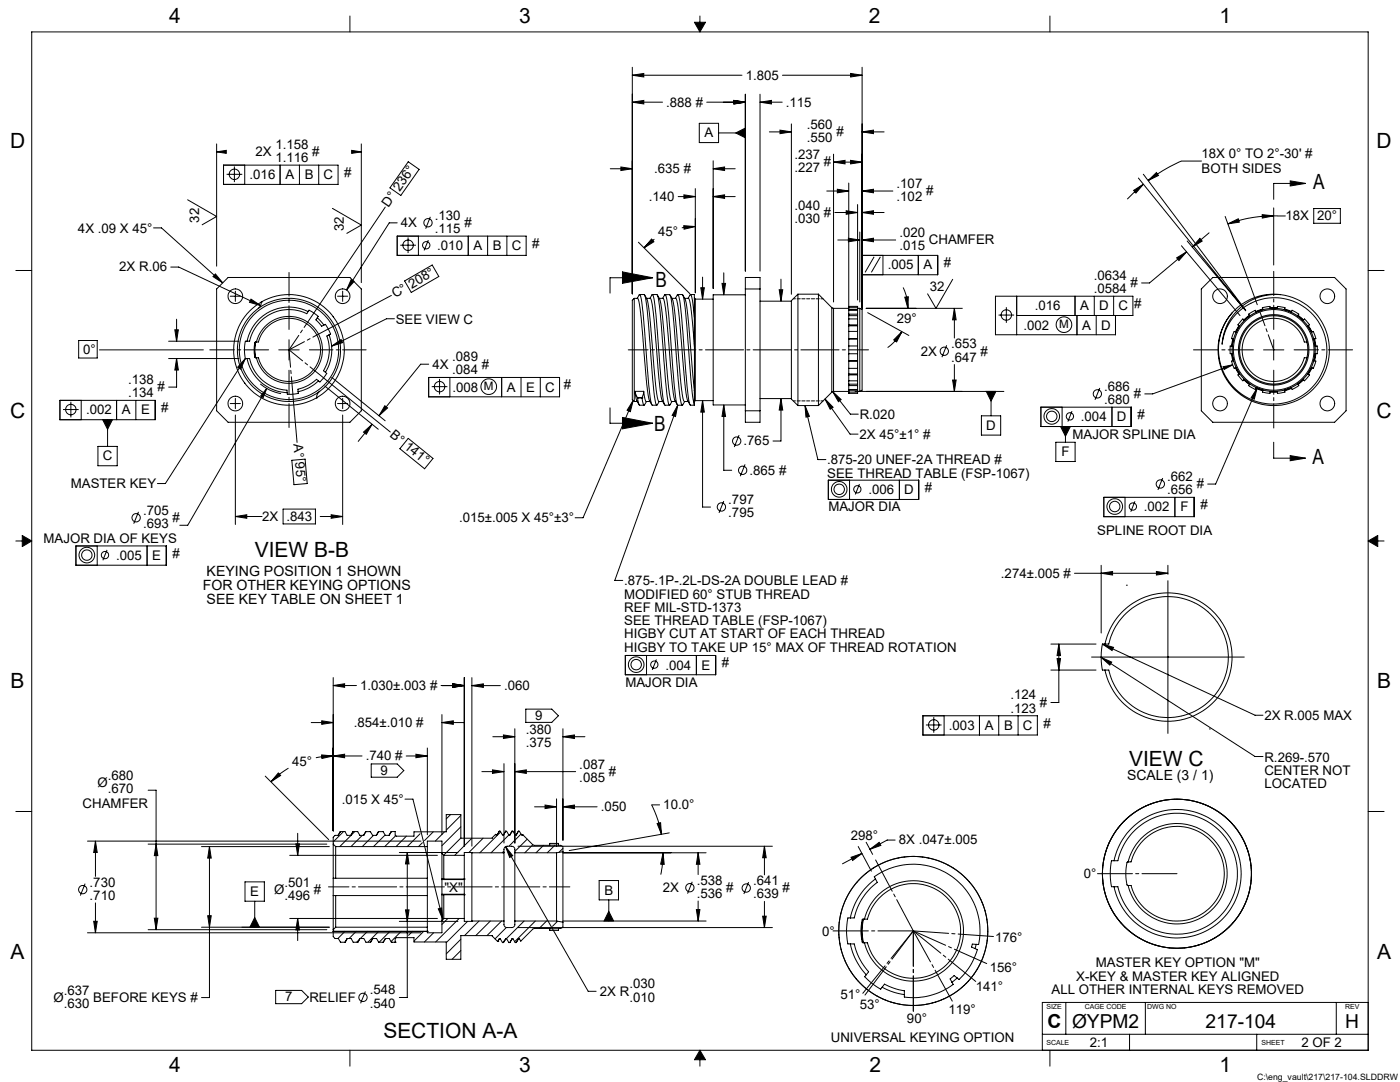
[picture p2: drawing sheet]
<svg xmlns="http://www.w3.org/2000/svg" width="559mm" height="432mm" viewBox="0 0 559 432" stroke-linecap="round" stroke-linejoin="round" font-family="sans-serif">
<g fill="none" stroke="#000" stroke-width=".4">
<path d="M12.7 12.7h533.4v406.4h-533.4zM139.7 6.4v6.3M277.2 8.9h4.4l-2.2 3.8zM279.4 6.4v2.5M419.1 6.4v6.3M252.4 30l4.6-.7v1.4zM252.4 26.8v90.5M252.4 30h43.8M297.5 37.6v70.6M303.4 37.6v70.6M312.3 30h31.8M339.5 29.3l4.6 .7-4.6 .7z"/>
<path d="M344.1 26.8v96.2M86.5 57.4v48.8M144.2 57.4v55.4M252.4 40.8l4.6-.7v1.4zM252.4 40.8h12M279.1 49.2h7.7v7.7h-7.7zM282.1 40.8h15.4M286.8 53.1h10.7M292.9 40.1l4.6 .7-4.6 .7zM293.7 53.1l3.8-2v3.9zM303.4 40.8l4.5-.7v1.4zM303.4 40.8h8.8"/>
<path d="M307.1 52.6h8.8M311.3 51.9l4.6 .7-4.6 .7zM315.9 49.5v67.9M344.1 52.6l4.6-.7v1.4zM344.1 52.6h8.8M74.9 79.7l11.6 6.7-5.8 3.3M86.5 60.6l3.8-.6v1.2zM86.5 60.6h2.7M89.2 65.9h45.7v7.7h-45.7zM90.5 69.6h6.2M93.6 66.4v6.3M97.7 65.9v7.7"/>
<path d="M111.8 65.9v7.7M119.5 65.9v7.7M127.2 65.9v7.7M140.3 60.6h3.9M140.4 60l3.8 .6-3.8 .6zM162.9 64.6l4.4 3-7.3 10.4-4.4-3zM243.6 67.3h8.8M247.8 66.6l4.6 .7-4.6 .8zM270.7 78.5h6.8M273 77.8l4.5 .7-4.5 .7zM277.5 75.3v41.5M284.7 67.3l4.5-.7v1.5z"/>
<path d="M284.7 78.5l4.5-.7v1.4zM284.7 64.2v50.9M284.7 67.3h8.7M284.7 78.5h8.7M330 76.2h8.8M332.7 64.7l4.6-.7v1.4zM332.7 64.7h.1M332.7 61.5v59M332.7 64.7h11.4M334.2 75.5l4.6 .7-4.6 .7zM338.8 73.1v50.4M339.5 64l4.6 .7-4.6 .7z"/>
<path d="M344.1 76.2l4.6-.7v1.4zM344.1 76.2h12.3M452.5 76l3.9-2.5-3 3.5zM454.4 71l42.4 52.4M456.4 69.5l40.8 54.3M456.4 73.5l-6.5 6M458.3 72.1l3.3-3.2 .8 1.1zM479.6 64.3h-8l-7.5 3.8-5.8 4M515 72.2l6.1 1-6.1 1zM521.1 73.2h-12.7v6.4M61.3 90.9h3.2l24.4 22M132.7 83.1l11.5 6.7-5.8 3.3"/>
<path d="M153.8 82.7l-28.5 42.2M158.5 88.9h-3.1l-17.1 26.8M158.5 94.2h51.5v7.7h-51.5zM159.8 97.9h6.2M162.9 94.8v6.2M167 94.2v7.7M171 95.8l-1.7 4.1M171.8 86.5l-1.9 4.8M186.9 94.2v7.7M194.6 94.2v7.7M202.3 94.2v7.7M254.8 96.7l20.5 20.5"/>
<path d="M260.1 95.4l.9 1.1-3.9 2.4zM261.2 95.5l-4.1 3.4M272.9 90.1l4.6 .3-4.5 1.1zM277.5 90.4l-5.4 .5M333.2 84.8h9.1M334.4 95.8h8.8M337.7 84.1l4.6 .7-4.6 .7zM338.6 95.1l4.6 .7-4.6 .7zM342.3 81.6v38.1M343.2 92.6v27.9M344.1 95.8l4.6-.7v1.4zM344.1 84.8l4.6-.7v1.4z"/>
<path d="M344.1 95.8h13.4M344.1 84.8h8.8M471.6 98.1l23.3 27.8M473.9 96.2l23.3 27.8M478.9 95.1l.9 1.1-3.9 2.4zM482.6 92.9l-6.7 5.7M489 86.4l12.8 35.2M490.1 89.4l4.1-2.1 .5 1.4zM503.8 85.7l4.6 .4-4.6 .9zM508.4 86.1a54.2 54.2 0 0 0-18.3 3.3M508.4 86.1l4.6 .1M508.4 83v22.8"/>
<path d="M524.4 83.2h10.6v5.9h-10.6zM6.3 107.9h6.4M68.2 106.6h3.1l32.7 15.4M86 109.3l2.9 3.6-3.9-2.5zM91.1 110.7h48.6l4.5 4.6v48.6l-4.5 4.6h-48.6l-4.6-4.6v-48.6zM91.9 118.2h4.1M93.9 116.2v4.1M100.2 119.4l3.8 2.6-4.4-1.3zM134.7 118.2h4.1M136.8 116.2v4.1M140.2 111.5l1.2 .8-3.1 3.4zM156.2 117.9l-25.2 13.4"/>
<path d="M161.5 112.1l11-6.3 2.7 4.5-11.1 6.4zM248.5 108.5l12 2.3-12 2.3zM253.2 119.1h1.2a16.7 16.7 0 0 1 1.5 7.4l2.1 24.9a24.2 24.2 0 0 0 1.8 9.4l.4 .7M253.2 119.1v41.1M253.2 119.1l-.8 .7v39.7l.8 .7M254.3 119.1l1-1.6a37 37 0 0 1 1.8 12.2l1.2 16.3a64.9 64.9 0 0 0 2 15.7h1.8M255.3 117.5l1.9 .1a94.8 94.8 0 0 1 2.2 19.3l.7 9.1a79 79 0 0 0 1.9 15.6l.4-.1 .7-1.3M257.3 117.7a18.8 18.8 0 0 1 2.1 9.4l2 23.9a28.2 28.2 0 0 0 1.6 9.2M258.1 119.1h1.5a75.3 75.3 0 0 1 2.2 17.2l1.3 15.4a22.9 22.9 0 0 0 1.7 9.1l.5 .7M259.4 119.1l.9-1.6a7.6 7.6 0 0 1 1.1 4.7l2.1 24.7a69.2 69.2 0 0 0 1.9 14.8h.1M260.4 117.5l1.8 .1a49.5 49.5 0 0 1 1.8 13l1.3 16.3a63.1 63.1 0 0 0 1.9 14.8l.2-.2M260.5 110.8h-17v6.2"/>
<path d="M262.4 117.7a19.1 19.1 0 0 1 2.1 9.6l2 23a27.2 27.2 0 0 0 1.6 9.9h1.5M263.1 119.1h1.5a29.9 29.9 0 0 1 1.7 9.9l1.7 21a42.1 42.1 0 0 0 1.5 10l.8 1.5M264.5 119.1l1-1.5a41.5 41.5 0 0 1 1.8 12.5l1.2 16.3a79.2 79.2 0 0 0 1.9 15.2l.1 .1M265.5 117.6h1.8a42.6 42.6 0 0 1 1.8 12.5l1.2 16.3a71.8 71.8 0 0 0 1.9 15.2l1.1-1.4M267.4 117.8a16.7 16.7 0 0 1 2.1 8.9l2 23.9a34.3 34.3 0 0 0 1.6 9.6h1.5M268.2 119.1h1.5a17.4 17.4 0 0 1 1.4 7.4l2.1 24.8a25.1 25.1 0 0 0 1.8 9.5l.4 .7M269.6 119.1l1.1-1.5a97.8 97.8 0 0 1 2.2 19.2l.6 9.1a66.9 66.9 0 0 0 2.1 15.8h1.5v-.3M270.5 117.5l1.9 .1a90.2 90.2 0 0 1 2.2 19.2l.7 9.1a91.3 91.3 0 0 0 1.8 15.5M272.5 117.7l.5 .8a32 32 0 0 1 1.9 11.4l2.3 26M273.3 119.1h1.4a16.7 16.7 0 0 1 1.5 7.6l1 11.6M274.6 119.1l1-1.5a12.4 12.4 0 0 1 1.3 6.6l.2 2.3M275.6 117.5h1.5v9"/>
<path d="M277.1 119l.4 .4M277.5 119.4v40.5M277.5 119.4h7.2M279.7 114.8h1.4l-.7 4.6zM280.4 110.6v8.8M288.2 113.1h1.4l-.7 4.6zM288.9 108.9v8.8M297.5 117.7h-12.8v43.9h12.8M297.5 110.7h5.9v57.8h-5.9zM297.5 115.3h5.9M311 115.6h1.4l-.7 4.6zM311.7 111.4v8.8"/>
<path d="M318.5 117.4v44.5M318.5 117.4l-2.6 2.6v39.3l2.6 2.6M318.5 117.4h8.2M326.7 117.4v44.5M326.7 117.4l5.3 5.4M344.1 101.9h30.2v7.7h-30.2M348.9 102.5l-3.6 6.2M351.4 102.5l-3.6 6.2M352.4 101.9v7.7M360.5 114.7l1.3 3.8 .6 4.5M361.1 118.6l1.4-.2-.1 4.6zM366.5 101.9v7.7"/>
<path d="M380.3 111.5l-6.7 11.5-3.4-5.7M405.8 118.2v15.4M429.1 118.2v7.7M436.8 118.2v7.7M444.5 118.2v7.7M469.7 102.9l3.9-2.4-3 3.5zM473.6 100.5l-14.8 12.4h-3.2M484.1 110.7h48.6l4.6 4.6v48.6l-4.6 4.6h-48.6l-4.6-4.6v-48.6zM511.1 117.6a22.2 22.2 0 0 1 18.4 29.1 22.2 22.2 0 0 1-32.2 12.2 22.2 22.2 0 0 1-5.6-33.9M546.1 107.9h6.3M31.4 135.9h7.4v7h-7.4zM39.7 139.6h41.5"/>
<path d="M67.3 136.2h28.1M69.8 131.6h1.4l-.7 4.6zM70.5 127.4v8.8M102 136.5l-.4 2.8 .4 3.5M102 136.5h-.1a9.5 9.5 0 0 0 .1 6.3M102 136.5h1.2a12.6 12.6 0 0 1 19.3-7.2 12.6 12.6 0 0 1 0 20.7 12.6 12.6 0 0 1-19.3-7.2h-1.2M102.1 136.5l-.4 2.5 .4 3.8M102.3 136.5a13.4 13.4 0 0 1 20.6-7.9 13.4 13.4 0 0 1 0 22 13.4 13.4 0 0 1-20.6-7.8M104.3 120.5a22.1 22.1 0 0 0-8.1 30.2 22.1 22.1 0 0 0 30.2 8.1M104.3 120.5l-.3 1.4-.9 1.2M104.3 120.5h.1M104.3 120.5a22.1 22.1 0 0 1 30.2 8.1 22.1 22.1 0 0 1-8.1 30.2"/>
<path d="M111.3 139.6h8.1M115.4 135.6v8.1M123 124.4l.4-.6 1.4 .8 2.2 1.7-.4 .5M123 124.4a17.1 17.1 0 0 0-24.4 11.8M123 124.4l-.6 .8a16.1 16.1 0 0 0-22.8 11h-1.7l-.3 3 .3 3.9M126.6 126.8l2.7 3M126.6 126.8l-.5 .8 2.3 2.6 .9-.4M129.3 129.8l.6-.4 1.1 1.9 .9 2-.6 .3M131.3 133.6a17 17 0 0 1-1.4 15M131.3 133.6l-.8 .5a16 16 0 0 1-1.4 13.9l.8 .6M132.4 138.1l3.7-2.6 .7 1.2zM133 126.3l.1 .2"/>
<path d="M157.4 127.2h-3.1l-21.9 10.9M277.1 126.5l.1 11.8M277.2 138.3v17.6M303.4 120.2h12.5M332 122.8l.7 .2M332 122.8v33.7M332.7 123v33.2M332.7 123h6.1M338.8 138.1v3.1M338.8 132.3v2.8M338.8 135.3v2.8M338.8 130v2.3"/>
<path d="M338.8 127.3v2.3M338.8 126v1.3M338.8 123.8v1.6M338.8 123.5v.3M338.8 122.3h3.5v.5h-3.5zM338.8 125.4v.6M338.8 129.6v.4M338.8 135.1v.2M338.8 126h3.5M338.8 138.1h3.5M338.8 135.1h3.5M338.8 135.3h3.5"/>
<path d="M338.8 132.3h3.5M338.8 130h3.5M338.8 129.6h3.5M338.8 127.3h3.5M338.8 125.4h3.5M338.8 123.8h3.5M338.8 123.5h3.5M342.3 138.1v3.1M342.3 132.3v2.8M342.3 135.3v2.8M342.3 130v2.3M342.3 127.3v2.3"/>
<path d="M342.3 126v1.3M342.3 123.8v1.6M342.3 123.5v.3M342.3 123h.9M342.3 122.8v.7M342.3 125.4v.6M342.3 129.6v.4M342.3 135.1v.2M343.2 123l.9 .5v32.2l-.9 .5zM345.7 123h38.4M346.3 124.8l16.5 9.1M360 132.4l-2.1 4.1-1.2-.9z"/>
<path d="M360 132.4l-2.3 3.2-3.4 3.1M377.9 137.8l-1.9 4.8M380.9 123l.7 4.6h-1.4zM380.9 123v11.9M398.6 125.7h6.2M401.7 122.6v6.2M405.8 125.9h46.4v-7.7h-54.9v15.4h47.9v-7.7M429.9 125.9v7.7M437.6 125.9v7.7M492.1 135.3l-.5 2.9M492.3 124.3a22.3 22.3 0 0 1 18.8-6.7 21.4 21.4 0 0 0-23.3 19.7 21.1 21.1 0 0 1 33.2-14.5 21.1 21.1 0 0 1-3.1 36.1 21.9 21.9 0 0 1-27.3-6.6 21.9 21.9 0 0 1 1.7-28zM494.6 129.9l-1.5 2.6"/>
<path d="M496.1 127.3l.5 .6 2.3-1.9-.5-.6 2.7-1.6 .2 .7 2.8-1-.2-.7 3-.5v.7h3v-.7l3 .5-.2 .7 2.7 1 .3-.7 2.7 1.6-.5 .6 2.3 1.9 .5-.6 2 2.3-.7 .4 1.5 2.6 .7-.3 .1 .3 .9 2.5-.7 .2 .5 2.9 .7-.1 .1 1.1-.1 2-.7-.2-.5 3 .7 .1-.9 2.5-.1 .4-.7-.4-1.5 2.6 .7 .4-2 2.4-.5-.6-2.3 1.9 .5 .6-2.7 1.5-.3-.7-2.7 1.1 .2 .7-.3 .1-2.7 .4v-.8h-3v.8l-3-.5 .2-.7-2.8-1.1-.2 .7-2.7-1.5 .5-.6-2.3-1.9-.5 .6-.3-.3-1.7-2.1 .7-.4-1.5-2.6-.7 .4-.7-1.8-.3-1.1 .7-.1-.5-3-.8 .2v-2v-1.1l.8 .1 .5-2.9-.7-.2 .8-2.5 .2-.3 .7 .3 1.5-2.6-.7-.4zM498.9 126l-.2-.2-2.3 1.9M504 123.3l-2.8 1.1M504.3 139.6h8.1M506.9 122.8h3M508.4 135.6v8.1M512.7 123.3l2.8 1.1M518.1 125.8l2.2 1.9M521.6 136.5h-1a12.6 12.6 0 0 0-19.4-7.2 12.6 12.6 0 0 0 0 20.7 12.6 12.6 0 0 0 19.4-7.2h1M522.2 129.9l1.5 2.6M524.7 135.3l.5 2.9M23.9 159.8h38v7.7h-38z"/>
<path d="M32.4 159.8v7.7M46.5 159.8v7.7M54.2 159.8v7.7M67.3 143.1h28.1M70.5 143.1l.7 4.6h-1.4zM70.5 143.1v11.4h-3.2M93.9 159v4.1M97.6 152.7l.1 .2M97.9 143.1l-1.8 4.2-1.2-.8zM97.9 143.1l-31.9 49.9h-3.2M97.9 143.1h1.7a16.1 16.1 0 0 0 14.9 12.6l.1 1M98.6 143.1a17.1 17.1 0 0 0 16 13.6"/>
<path d="M103.9 153.2l3.6 2.4 4.7 1.5M106.5 155l-1.4 3.6-1.1-.6zM106.5 155l-31.6 54.6h-3.1M116.9 157.3l1.7 19.3M119 156.3l.1 .7-2.8 .4h-1.6l-.1-.7M126.4 158.8h.1M127.1 152l-3.7 2.7-4.4 1.6M127.1 152l-.7-.6-.6 .5a15.8 15.8 0 0 1-6.9 3.4l.1 1M127.6 156.2l-1 1.2-.2 1.4M129.2 150.8l26.6 21.6M129.6 154l21.4 17.3M129.9 148.6l.5 .4-1.2 1.8-1.5 1.6-.6-.4"/>
<path d="M132.4 150.6l21.3 17.3M136.8 159v4.1M171.1 145.3h-3.2l-16.6 20.6M171.1 150.6h52.2v7.8h-52.2zM172.3 154.3h6.3M175.4 151.2v6.2M179.6 150.6v7.8M200.2 150.6v7.8M208 150.6v7.8M215.7 150.6v7.8M252.7 159.8l-20 46.8h-3.1M252.7 159.8l-1.1 4.5-1.3-.6z"/>
<path d="M253.4 156.2l.6 3.4 1.1 1.9M253.4 156.2l1.1 2.6M253.4 156.2h3.5M254.5 158.8l.7 2.8 1.9 .1M254.5 158.8h.1M254.5 158.8h1.7M256.2 158.8a3.1 3.1 0 0 0 1 2.9l.9-1.5M256.2 158.8h.1M256.9 156.2l-.7 2.6M256.9 156.2l.8 3.8 .3 .2h1.4M277.2 155.9l-.1 5.5M277.5 159.9l-.4 .4"/>
<path d="M277.5 159.9h7.2M280.4 159.9l.7 4.6h-1.4zM280.4 159.9v42.5h3.2M303.4 159.1h12.5M311.7 159.1l.7 4.6h-1.4zM311.7 159.1v16.9h-3.2M329.3 159.2l10 14h3.2M329.3 159.2l3.2 3.3-1.1 .8zM332 156.5l-5.3 5.4M332.4 156.3l7 9h3.2M332.4 156.3l3.3 3.2-1.1 .8zM332.7 156.2l-.7 .3"/>
<path d="M332.7 156.2h6.1M338.8 144.1v2.9M338.8 141.2v2.8M338.8 147v2.2M338.8 149.6v2.4M338.8 152v1.3M338.8 153.9v1.5M338.8 155.4v.4M338.8 156.5v.5h3.5v-.5M338.8 144v.1M338.8 149.2v.4M338.8 153.3v.6"/>
<path d="M338.8 155.8v.7M338.8 141.2h3.5M338.8 147h3.5M338.8 144.1h3.5M338.8 144h3.5M338.8 149.2h3.5M338.8 152h3.5M338.8 149.6h3.5M338.8 153.3h3.5M338.8 155.4h3.5M338.8 153.9h3.5M338.8 155.8h3.5"/>
<path d="M338.8 156.5h3.5M341.3 156.2h59.4M342.3 144.1v2.9M342.3 141.2v2.8M342.3 147v2.2M342.3 149.6v2.4M342.3 152v1.3M342.3 153.9v1.5M342.3 155.4v.4M342.3 144v.1M342.3 149.2v.4M342.3 153.3v.6"/>
<path d="M342.3 155.8v.7M380.2 151.7h1.4l-.7 4.5zM380.9 145.5v10.7M393.7 156.2h3.8l-1.9 3.9zM395.6 156.2v9.7M439 154.8l-1.9 4.8M488.2 146.4l3.8-.8-3.4 1.9zM491.6 141.1l.5 2.9M492 145.6l-31.9 11.6h-3.2M493.1 146.8l1.5 2.5M496.4 151.6l2.3 1.9M501.2 154.9l2.8 1.1"/>
<path d="M501.8 154.9l-1.2 4.4-1.2-.5zM501.8 154.9l-16.6 38.3h-3.2M506.9 156.5h3M515.5 154.9l-2.8 1.1M520.3 151.6l-2.2 1.9M523.7 146.8l-1.5 2.5M525.2 141.1l-.5 2.9M25.2 163.4h6.2M28.3 160.3v6.3M39.1 178.2h7.7v7.7h-7.7zM41 167.5h3.9l-2 3.8zM42.9 167.5v10.7"/>
<path d="M91.9 161h4.1M93.9 165.6v43.7M134.7 161h4.1M136.8 165.6v43.7M145.1 172.4l3.4-3.1-2.3 4zM148.5 169.3l-5.5 6.8M153.6 161.9l1.1 .9-3.4 3.1zM162.9 174.9l9.9 8.1-3.3 4.1-9.9-8zM243.5 162.8v6.1h17M248.5 166.6l12 2.3-12 2.2zM253.2 160.2h1.1M263 160.2h1.5"/>
<path d="M265.5 161.7h1.7M268.2 160.2l-.8 1.3M270.5 161.7l-25.1 69.9h3.2M270.5 161.7l-.9 4.5-1.3-.4zM270.5 161.7h1.8M288.9 161.6l.7 4.6h-1.4zM288.9 161.6v26.1h3.2M295 173.6l-1.9 4.8M297.5 163.9h5.9M318.5 161.9h8.2M321.3 161.9l5.2 21.5h3.1M321.3 161.9l1.8 4.3-1.4 .3z"/>
<path d="M391.7 165.9h7.7v7.7h-7.7zM415.5 162.5h36v7.7h-36zM421.4 176.5h7.7v7.7h-7.7zM423.3 170.3h3.9l-1.9 3.8zM423.9 162.5v7.7M425.3 170.3v6.2M427.9 164.1l-1.7 4.1M443.8 162.5v7.7M508.4 176.5v6.3h12.7M116.5 183.7l5.3-.5 .8 9.8-5.3 .4zM288.9 200l-1.9 4.7M297.4 185.3l-1.9 4.7"/>
<path d="M330.6 191.6h36.1v7.7h-36.1zM339.1 191.6v7.7M343 193.2l-1.6 4.1M359 191.6v7.7M440.6 198.5h36.1v7.7h-36.1zM449.1 198.5v7.7M464.1 190.8l-1.9 4.7M468.9 198.5v7.7M515 181.8l6.1 1-6.1 1.1zM6.3 215.9h2.6M8.9 213.7l3.8 2.2-3.8 2.2zM30.3 217.9h36.1v7.7h-36.1z"/>
<path d="M38.8 217.9v7.7M42.7 219.5l-1.6 4.1M55.3 204.3l-1.9 4.7M58.7 217.9v7.7M93.9 206.1l4.6-.7v1.4zM93.9 206.1h10.7M113 203.2h12.9v5.9h-12.9zM127.8 206.1h9M132.2 205.4l4.6 .7-4.6 .7zM453 200.1l-1.7 4.1M546.1 215.9l3.8-2.2v4.4zM549.9 215.9h2.5"/>
<path d="M428.9 228.8h37.3M439.5 228.8l4.6-.7v1.4zM439.5 225.6v27M449.6 233.5h.1M461.6 228.1l4.6 .7-4.6 .7zM466.2 231.7v61M466.2 225.6v3.6M419.5 257h18M422.6 257l.7 4.6h-1.4zM422.6 257v23.4h-3.1M440 257l4.5 1.3-.6 1.3zM440 257l60.9 28.4h3.2"/>
<path d="M441 257a25.6 25.6 0 0 1 39.4-16.1 25.6 25.6 0 0 1 0 42.6 25.6 25.6 0 0 1-39.4-16.1M449.4 244.8a24.1 24.1 0 0 1 36.9 4.1 24.1 24.1 0 0 1-10.8 35.6 24.1 24.1 0 0 1-32.9-17.1h-2.6a27.2 27.2 0 0 1 0-10.4h2.6a24.1 24.1 0 0 1 6.8-12.2zM133 273.6l4.5-.7v1.4zM133 273.6h9.3M133 270.4v61.2M176 273.6h9.3M180.7 272.9l4.6 .7-4.6 .7zM185.3 270.4v67.3M188.3 273.6l4.6-.7v1.4zM188.3 270.4v67.3M188.3 273.6h11.4M249.6 261.6h36v7.7h-36z"/>
<path d="M258.1 261.6v7.7M262 263.2l-1.7 4.1M278 261.6v7.7M419.5 267.4h18M421.9 262.8h1.4l-.7 4.6zM435.7 262.2h60.9M439.5 262.4l61.4 39.5h3.2M439.5 262.4l4.2 1.8-.7 1.2zM124.2 288.4h8.8M128.4 287.7l4.6 .7-4.6 .7zM170.6 298.5v34.6M176.4 288.4l4.5-.7v1.4z"/>
<path d="M176.4 285.2v47.9M176.4 288.4h8.8M196.7 294h8.8M200.9 293.3l4.6 .7-4.6 .7zM205.5 290.8v45.6M209.9 283h10.3l2.7 2.6-2.7 2.7h-10.3zM224.7 294l4.6-.7v1.4zM224.7 290.8v44.5M224.7 294h8.8M368.4 285.6h45.7v7.7h-45.7zM369.6 289.3h6.2M372.7 286.2v6.2"/>
<path d="M376.8 285.6v7.7M390.9 285.6v7.7M398.6 285.6v7.7M406.4 285.6v7.7M482.7 290.9h.1M59.1 315.3h3.2v55.7M105.9 309.7l25.3 25.4M111.1 308.5l.9 1-3.9 2.5zM115.1 306.6l-3.7 2.5-3.3 2.9M128.4 301.3l4.6 .4-4.5 1zM133 301.7l-6.9 .7M133 301.7l4.5-.7v1.4z"/>
<path d="M133 301.7h11.5M148.2 304.9h10.3l2.7 2.6-2.7 2.7h-10.3zM161.6 318.9h3.2l11.9 48.1M162.1 301.7h8.5M166 301l4.6 .7-4.6 .7zM192.3 307.9h8.9M196.6 307.2l4.6 .7-4.6 .7zM201.2 304.8v31.6M205.5 307.9l4.6-.7v1.4zM205.5 307.9h24.3M222.1 318.8v19M6.3 323.8h6.4"/>
<path d="M34.9 335.7h133.1M38.1 335.7l.7 4.5h-1.4zM38.1 335.7v14M59.1 336.9h71.4M62.3 336.9l.7 4.6h-1.4zM80.4 337.9h51M83.6 337.9l.7 4.5h-1.4zM83.6 337.9v60.2h-3.2M118.1 336.8h1.4l-.7 4.5zM118.8 332.6v8.7M133 336.9v13.6M133 336.9l1 1"/>
<path d="M134 337.9v12.6M134 337.9h36.6M135.9 331.9l-1 1.5M135.9 331.9l-.9 1.5h-1.3l-.7 .7v2.8M135.9 331.9h1.8l.8 1.5h1.6M137.1 331.9l-4.1 4.1M140.1 333.4l-4.5 4.5M141 331.9l-1 1.5M141 331.9l-.9 1.5M141 331.9h1.8M141.6 331.9l-1.5 1.4M142.8 331.9l.8 1.5h1.6l.9-1.5"/>
<path d="M142.8 331.9h-.1M144.6 333.4l-4.5 4.5M146.1 331.9l-1 1.5M146.1 331.9h1.7M146.1 331.9h-.1M147.8 331.9l.9 1.5h1.6l.8-1.5M147.8 331.9h-.1M149.1 333.4l-4.5 4.5M151.1 331.9l-.9 1.5M153.7 333.2l-4.6 4.7M156.2 331.9l-.9 1.5M156.2 331.9l-.8 1.5h-1.6l-.9-1.5h-1.8"/>
<path d="M156.2 331.9h1.5v1.4l.5 .4h7v-1.7h12.9v-6.9h5.8v9.4M157.9 333.5l-4.3 4.4M162.2 333.7l-4.1 4.2M167.7 332.7l-5.1 5.2M168.6 336.3l-1.6 1.6M170.6 337.9v12.6M170.6 337.9v-2.2h5.8v4.9M172.9 332l-3.5 3.5M177.4 332l-3.7 3.7M179.8 325.1l-1.7 1.7M183.9 334.4l-6.8 6.9M183.9 325.4l-5.8 5.9"/>
<path d="M183.9 330l-7.5 7.5M188.3 334.5l-6.8 6.8M192.8 334.5l-5.7 5.7M198.4 333.2l-.6-.2-1.3 1.5h-12.6M199.3 331.7l-.9 1.5M199.3 331.7h.4l.9 1.5h.4M199.3 331.7v.1M199.8 332l-8.3 8.3M201.1 339.7l-.6 .6M201.8 337.9l2.8 3.6-1.2 .7zM201.8 337.9l33 57.7h3.1M201.8 331.7l-.8 1.5"/>
<path d="M201.8 331.7h.4l.9 1.5M201.8 331.7v.1M203.1 333.2l-7.1 7.1M203.1 333.2h.4M204.4 331.7l-.9 1.5M204.4 331.7h.4l.8 1.5h.5M204.4 331.7v.1M204.6 331.7l-.5 .6M206.8 337.7h101.5M206.9 331.7l-.8 1.5M206.9 331.7l.5 .1 .8 1.4 .4-.1M206.9 331.7v.1"/>
<path d="M208 332.8l-4.7 4.8M208.6 333.1h.1M208.7 333.1l3.9 4M210.4 334.9l-4.9 4.9M212.6 337.1l.6 .3h6.2v-.8h3.5v.8h.9l.9 .5v2M212.7 337.1l-3.2 3.2M213.4 322h8.7M216.9 337.4l-2.9 2.9M217.6 321.3l4.5 .7-4.5 .7zM219.4 337.3h3.5M221.5 337.3l-3.1 3M224.7 338.6l-1.6 1.5"/>
<path d="M224.7 339.9v28.1M224.7 339.9l-2.6 .4M224.7 322l4.6-.7v1.4zM224.7 322h13.6M262.3 328.6l1.4-.3 .3 4.7zM263.3 321.2h-3.2l2.5 6.2 1.4 5.6M267.1 332.4l-39.9 7M305.1 337.7l.7 4.6h-1.4zM305.1 337.7v11.4M342.5 337.8l5.3 9.9M345.7 336.1l2.6 4.9M347.2 338.9l3.7-2.7 .7 1.2z"/>
<path d="M357.3 335.2h-3.2l-6.9 3.7M453.4 330.9a24.1 24.1 0 0 1 36.7 4.8 24.1 24.1 0 0 1-11.1 35.3 24.1 24.1 0 0 1-32.8-17.1h-2.5a27.2 27.2 0 0 1 0-10.4h2.5a24.2 24.2 0 0 1 7.2-12.6zM456.5 335.2a18.9 18.9 0 0 1 28.9 2.8 18.9 18.9 0 0 1-7.8 27.9 18.9 18.9 0 0 1-26.2-12.5h-1.3a15.8 15.8 0 0 1 0-9.4h1.3a19.7 19.7 0 0 1 5.1-8.8zM546.1 323.8h6.3M34 352.6l-1.9 4.8M97.8 351.9h7.7v7.8h-7.7zM101.7 359.7v10.3M115.6 341.3h59M133 357.4v13.6M133 350.5v6.9M133 350.5h37.6M133 357.4h37.6"/>
<path d="M134 357.4v12.6M159.4 340.2h23.4M162.6 340.2l.7 4.6h-1.4zM162.6 340.2v57.9h-3.2M170.6 357.4v12.6M170.6 350.5v6.9M176.4 340.6v10.2M176.4 357.1v10.2M176.4 356.9v.2M176.4 350.8v.2M176.4 351v5.9M176.4 340.6l.7 .7"/>
<path d="M176.4 350.8h8.9M176.4 357.1h8.9M176.4 356.9h8.9M176.4 351h8.9M177.1 341.3v9.5M177.1 357.1v9.4M177.1 341.3h8.2M185.3 341.3v9.5M185.3 357.1v9.4M185.3 350.8v6.3M185.3 357.1h.1M185.3 350.8h.1"/>
<path d="M188.3 340.3v27.3M188.3 340.3h12.9M188.3 340.3l-3-.1v1.1M201.2 340.3v-1.7l.4-.6 .8-.3 2.6 .3 .5 .6v1.7M201.2 340.3v27.3M205.5 340.3v27.3M205.5 340.3h16.6M222.1 340.3v27.3M224.7 340.3h57.1M239.1 351.4h7.8v7.7h-7.8zM243 359.1v8.5M264.7 340.3l.4 4.6h-1.4z"/>
<path d="M264.7 340.3l-.2 3.9-.8 4.8M276.3 351.9l-1.9 4.7M278.7 340.3l.7 4.6h-1.4zM278.7 340.3v8.7M278.7 359.6v8M298.8 352l-1.9 4.8M305.1 359.7v10.5M339.7 342.1l4.3-1.5-3.7 2.8zM344 340.6l-7.7 4.1M349.4 350.8l.8 1.3a24.1 24.1 0 0 0-9.2 14.2h-2.6a25.4 25.4 0 0 0 0 10.4h2.6a24.5 24.5 0 0 0 5.7 11.1l-.9 1.2M349.4 350.8a25.7 25.7 0 0 0-10 15.5M349.4 350.8l-.4-.9a26.6 26.6 0 0 1 30-.7 26.6 26.6 0 0 1 11.6 27.7h-1"/>
<path d="M444.7 343.5a25.6 25.6 0 0 1 39.4-16.1 25.6 25.6 0 0 1 0 42.6 25.6 25.6 0 0 1-39.4-16.1M450.3 344a20 20 0 0 1 30.8-11.8 20 20 0 0 1 0 33 20 20 0 0 1-30.8-11.8M34.9 372.3h133.1M37.4 367.7h1.4l-.7 4.6zM38.1 360.3v12M59.1 371h71.4M61.6 366.4h1.4l-.7 4.6zM80.4 370h51M82.9 365.4h1.4l-.7 4.6zM101.7 366.2l1.9 3.8h-3.9zM115.6 366.5h59M118.8 366.5l.7 4.6h-1.4z"/>
<path d="M118.8 366.5v8.9M133 371v2.8l.7 .7h1.3l.9 1.5M133 371.7h.1M133 371.7h37.6M133.2 371.7l-.2 .2M134 370h36.6M134 370l-1 1M135.9 376h1.8M136 376h-.1M137.7 371.7l-2.8 2.8M137.7 376l.8-1.5h1.6l.9 1.5h1.8M138.6 374.5l-.9 1.5"/>
<path d="M142.2 371.7l-2.9 2.8M142.8 376l.8-1.5h1.6l.9 1.5h1.7M143.3 375l-1 1M143.7 374.5l-.9 1.5M146.7 371.7l-2.9 2.8M147.8 376l.9-1.5h1.6l.8 1.5M148.8 374.5l-1 1.5M151.1 376h1.8M151.2 371.7l-4.3 4.3M151.2 376h-.1M152.9 376l.9-1.5h1.6l.8 1.5M153.9 374.5l-1 1.5"/>
<path d="M155.6 371.7l-4.3 4.3M156.2 376h.1M156.2 376h1.6M157.7 376h.1M159.4 367.7h23.4M160.1 371.7l-4 4.1M161.9 363.1h1.4l-.7 4.6zM164.6 371.7l-1.5 1.6M169.1 371.7l-3.9 3.9M170.6 371.7h.1M173.1 372.3l-3.7 3.6M174.9 362.7l1.4-.4 .4 4.7z"/>
<path d="M176.4 367.3v5h-5.8v-2.3M177.1 366.5h8.2M177.1 366.5l-.7 .8M178.8 366.5l-2.4 2.4M183.3 366.5l-9.4 9.4M183.9 374.8l-5.8 5.9M183.9 379.3l-3.5 3.5M185.3 366.5v1.2l3-.1M186.6 367.7l-8.5 8.5M188.3 367.6h12.9M191.2 367.6l-5.8 5.8M195.7 367.6l-5.8 5.8"/>
<path d="M198.6 375.7l-2.1-2.3h-12.6v9.4h-5.8v-6.9h-12.9v-1.7h-7l-.5 .4v1.4M198.7 375.7h.1M199.3 374.6l-.6 1.1M199.3 374.6h.4l.9 1.6M199.3 374.6l-.7 1.1M200.2 367.6l-5.8 5.8M200.6 376.2h.3M201.2 367.6v1.7l1 .9h2.2l.7-.4 .4-.7v-1.5M201.5 375.2l-.9 1M201.8 374.6l-.9 1.6M201.8 374.6h.4l.9 1.6h.4M202.1 370.1l-4.5 4.6"/>
<path d="M204.4 374.6l-.9 1.6M204.4 374.6h.4l.8 1.6h.4M205.5 367.6h16.6M206.8 370.2h101.5M206.9 374.6l-.9 1.6M209.2 367.6l-7.1 7M213.7 367.6l-8.3 8.2M218.2 367.6l-3 2.9M219.4 370.6h3.5M219.8 370.4l-.2 .2M222.1 367.6l2.6 .4M222.6 367.6l-2.1 2.1"/>
<path d="M224.7 370l-.1 .1M224.7 370l-.9 .5h-.9v.8h-3.5v-.8l-6.3 .1-5.2 5-.6-1h-.4M224.7 368v2M224.7 367.6h57.1M243 363.7l1.9 3.9h-3.8zM278 363h1.4l-.7 4.6zM304.4 365.6h1.4l-.7 4.6zM339.4 376.7a25.6 25.6 0 0 0 6.4 12.3M344.5 366.8a20.9 20.9 0 0 0 0 9.4M344.5 366.8l-.1 .1a15.1 15.1 0 0 0 0 9.3h.1M344.5 366.8h1.7a18.9 18.9 0 0 1 29.1-10.8 18.9 18.9 0 0 1 0 31.1 18.9 18.9 0 0 1-29.1-10.9h-1.7M344.7 366.8a19.9 19.9 0 0 0 0 9.4"/>
<path d="M345.1 366.8a20 20 0 0 1 30.8-11.8 20 20 0 0 1 0 33 20 20 0 0 1-30.8-11.8M389.2 378.6l.9 .4a26.6 26.6 0 0 1-7.3 11.9l-.8-.6M389.6 376.9l-.4 1.7M389.6 376.9l-1.5-.1-.3 1.2 1.4 .6M110 395.3h10.4l2.6 2.6-2.6 2.6h-10.4zM145.8 395.7l-1.9 4.7M345.8 389l-.7 .8a27.4 27.4 0 0 0 6.4 5l.6-.8M352.1 394a26.3 26.3 0 0 0 8.9 2.9M380 392l.5 .9a26.6 26.6 0 0 1-19.5 5v-2.5a24.7 24.7 0 0 1-8-2.7l-.9 1.3M382 390.3l-2 1.7M382 390.3l-1.2-1-1.6 1.4 .8 1.3M139.7 419.1v6.4"/>
<path d="M279.4 419.1l2.2 3.8h-4.4zM416 412.7h130.1M419.1 419.1v6.4M425.4 400v12.7M450.9 412.7v6.4M457.2 400v12.7M501.6 412.7v6.4M533.4 400v12.7M546.1 400h-130.1v19.1M279.4 422.9v2.6"/>
<circle cx="93.6" cy="69.6" r="2.08"/>
<circle cx="162.9" cy="97.8" r="2.08"/>
<circle cx="170.1" cy="97.9" r="1.45"/>
<circle cx="170.8" cy="88.9" r="1.66"/>
<circle cx="93.9" cy="118.2" r="2.93"/>
<circle cx="136.8" cy="118.2" r="2.93"/>
<circle cx="487" cy="118.2" r="2.92"/>
<circle cx="529.8" cy="118.2" r="2.92"/>
<circle cx="115.3" cy="139.7" r="20.6"/>
<circle cx="115.3" cy="139.6" r="19.8"/>
<circle cx="401.7" cy="125.7" r="2.08"/>
<circle cx="424.7" cy="129.6" r="3.1"/>
<circle cx="508.4" cy="139.6" r="13.6"/>
<circle cx="508.4" cy="139.6" r="14.1"/>
<circle cx="508.4" cy="139.6" r="16.1"/>
<circle cx="508.4" cy="139.6" r="16.6"/>
<circle cx="175.4" cy="154.3" r="2.07"/>
<circle cx="195.1" cy="154.3" r="3.1"/>
<circle cx="376.9" cy="140.2" r="1.66"/>
<circle cx="438" cy="157.2" r="1.66"/>
<circle cx="28.3" cy="163.4" r="2.08"/>
<circle cx="93.9" cy="161" r="2.93"/>
<circle cx="136.8" cy="161" r="2.93"/>
<circle cx="294.1" cy="176" r="1.65"/>
<circle cx="419.8" cy="166.2" r="3.1"/>
<circle cx="419.8" cy="166.2" r="2.08"/>
<circle cx="427.1" cy="166.2" r="1.46"/>
<circle cx="487" cy="161.1" r="2.92"/>
<circle cx="529.8" cy="161.1" r="2.92"/>
<circle cx="296.4" cy="187.7" r="1.67"/>
<circle cx="335" cy="195.3" r="3.1"/>
<circle cx="335" cy="195.3" r="2.08"/>
<circle cx="342.2" cy="195.3" r="1.46"/>
<circle cx="463.1" cy="193.2" r="1.65"/>
<circle cx="54.3" cy="206.6" r="1.66"/>
<circle cx="287.9" cy="202.3" r="1.65"/>
<circle cx="444.9" cy="202.1" r="2.07"/>
<circle cx="444.9" cy="202.2" r="3.1"/>
<circle cx="452.2" cy="202.1" r="1.45"/>
<circle cx="34.7" cy="221.5" r="3.1"/>
<circle cx="34.7" cy="221.5" r="2.07"/>
<circle cx="41.9" cy="221.5" r="1.45"/>
<circle cx="253.9" cy="265.2" r="3.1"/>
<circle cx="253.9" cy="265.3" r="2.08"/>
<circle cx="261.2" cy="265.2" r="1.47"/>
<circle cx="439.5" cy="262.2" r=".16"/>
<circle cx="372.7" cy="289.3" r="2.08"/>
<circle cx="33" cy="355" r="1.65"/>
<circle cx="275.4" cy="354.2" r="1.65"/>
<circle cx="297.9" cy="354.4" r="1.65"/>
<circle cx="469.8" cy="348.7" r="29.7"/>
<circle cx="364.5" cy="371.5" r="29.7"/>
<circle cx="144.9" cy="398" r="1.67"/>
</g>
<g fill="#000">
<path d="M248.5 108.5v2.3h12zM248.5 110.8v2.3l12-2.3zM248.5 166.6v2.3h12zM248.5 168.9v2.2l12-2.2z" fill-rule="evenodd"/>
<path d="M8.9 213.7v4.4l3.8-2.2zM546.1 215.9l3.8 2.2v-4.4zM277.2 8.9l2.2 3.8 2.2-3.8zM279.4 419.1l-2.2 3.8h4.4z" fill-rule="evenodd"/>
</g>
<path d="M115.4 147.7v22.9" fill="none" stroke="#000" stroke-width=".4" stroke-dasharray="15.2 1.3 1.3 1.3" stroke-dashoffset="5.7"/>
<path d="M115.4 131.5v-22.8M123.5 139.6h22.6" fill="none" stroke="#000" stroke-width=".4" stroke-dasharray="15.2 1.3 1.3 1.3" stroke-dashoffset="5.8"/>
<path d="M107.2 139.6h-23.5" fill="none" stroke="#000" stroke-width=".4" stroke-dasharray="15.2 1.3 1.3 1.3" stroke-dashoffset="5.4"/>
<path d="M125.3 124.9l-9.9 14.7M131 131.3l-15.6 8.3M116.9 157.3l-1.5-17.7M129.2 150.8l-13.8-11.2" fill="none" stroke="#000" stroke-width=".4" stroke-dasharray="15.2 1.3 1.3 1.3" stroke-dashoffset="8.3"/>
<path d="M250.8 139.6h95.9" fill="none" stroke="#000" stroke-width=".4" stroke-dasharray="15.2 1.3 1.3 1.3" stroke-dashoffset="7.3"/>
<path d="M316.6 119.2h11.9M316.6 160h11.9" fill="none" stroke="#000" stroke-width=".4" stroke-dasharray="1.3 .6" stroke-dashoffset=".4"/>
<g fill="#000">
<path d="M140.4 60l3.8 .6-3.8 .6zM86.5 60.6l3.8-.6v1.2zM69.8 131.6h1.4l-.7 4.6zM70.5 143.1l.7 4.6h-1.4zM100.2 119.4l-.6 1.3 4.4 1.3zM106.5 155l-2.5 3 1.1 .6zM93.9 206.1l4.6-.7v1.4zM132.2 205.4l4.6 .7-4.6 .7zM153.6 161.9l1.1 .9-3.4 3.1zM145.1 172.4l3.4-3.1-2.3 4zM140.2 111.5l-1.9 4.2 3.1-3.4zM339.5 29.3l4.6 .7-4.6 .7zM252.4 30l4.6-.7v1.4zM279.7 114.8h1.4l-.7 4.6zM280.4 159.9l.7 4.6h-1.4zM311 115.6h1.4l-.7 4.6zM311.7 159.1l.7 4.6h-1.4zM380.9 123l.7 4.6h-1.4zM380.2 151.7h1.4l-.7 4.5zM360 132.4l-2.1 4.1-1.2-.9zM361.1 118.6l1.4-.2-.1 4.6zM338.6 95.1l4.6 .7-4.6 .7zM344.1 95.8l4.6-.7v1.4zM337.7 84.1l4.6 .7-4.6 .7zM344.1 84.8l4.6-.7v1.4zM334.2 75.5l4.6 .7-4.6 .7zM344.1 76.2l4.6-.7v1.4zM332.7 64.7l4.6-.7v1.4zM339.5 64l4.6 .7-4.6 .7zM311.3 51.9l4.6 .7-4.6 .7zM344.1 52.6l4.6-.7v1.4zM284.7 67.3l4.5-.7v1.5zM247.8 66.6l4.6 .7-4.6 .8zM292.9 40.1l4.6 .7-4.6 .7zM252.4 40.8l4.6-.7v1.4zM303.4 40.8l4.5-.7v1.4zM292.9 40.1l4.6 .7-4.6 .7zM273 77.8l4.5 .7-4.5 .7zM284.7 78.5l4.5-.7v1.4zM272.9 90.1l4.6 .3-4.5 1.1zM260.1 95.4l.9 1.1-3.9 2.4zM288.2 113.1h1.4l-.7 4.6zM288.9 161.6l.7 4.6h-1.4z"/>
<path d="M515 72.2l6.1 1-6.1 1zM515 181.8l6.1 1-6.1 1.1z"/>
<path d="M503.8 85.7l4.6 .4-4.6 .9zM490.1 89.4l4.1-2.1 .5 1.4zM458.3 72.1l3.3-3.2 .8 1.1zM452.5 76l3.9-2.5-3 3.5zM478.9 95.1l.9 1.1-3.9 2.4zM469.7 102.9l3.9-2.4-3 3.5zM439.5 228.8l4.6-.7v1.4zM461.6 228.1l4.6 .7-4.6 .7zM347.2 338.9l3.7-2.7 .7 1.2zM339.7 342.1l4.3-1.5-3.7 2.8z"/>
<path d="M97.9 143.1l-1.8 4.2-1.2-.8zM86 109.3l2.9 3.6-3.9-2.5zM132.4 138.1l3.7-2.6 .7 1.2zM41 167.5l1.9 3.8 2-3.8z"/>
<path d="M501.8 154.9l-2.4 3.9 1.2 .5zM488.2 146.4l.4 1.1 3.4-1.9zM201.8 337.9l1.6 4.3 1.2-.7zM305.1 337.7l.7 4.6h-1.4zM304.4 365.6h1.4l-.7 4.6zM278.7 340.3l.7 4.6h-1.4zM278 363h1.4l-.7 4.6zM118.1 336.8h1.4l-.7 4.5zM118.8 366.5l.7 4.6h-1.4zM83.6 337.9l.7 4.5h-1.4zM82.9 365.4h1.4l-.7 4.6zM61.6 366.4h1.4l-.7 4.6zM62.3 336.9l.7 4.6h-1.4zM37.4 367.7h1.4l-.7 4.6zM38.1 335.7l.7 4.5h-1.4zM217.6 321.3l4.5 .7-4.5 .7zM224.7 322l4.6-.7v1.4zM196.6 307.2l4.6 .7-4.6 .7zM205.5 307.9l4.6-.7v1.4zM200.9 293.3l4.6 .7-4.6 .7zM224.7 294l4.6-.7v1.4zM188.3 273.6l4.6-.7v1.4zM180.7 272.9l4.6 .7-4.6 .7zM180.7 272.9l4.6 .7-4.6 .7zM133 273.6l4.5-.7v1.4zM176.4 288.4l4.5-.7v1.4zM128.4 287.7l4.6 .7-4.6 .7zM264.7 340.3l.4 4.6h-1.4zM262.3 328.6l1.4-.3 .3 4.7zM128.4 301.3l4.6 .4-4.5 1zM111.1 308.5l.9 1-3.9 2.5zM133 301.7l4.5-.7v1.4zM166 301l4.6 .7-4.6 .7zM162.6 340.2l.7 4.6h-1.4zM161.9 363.1h1.4l-.7 4.6zM422.6 257l.7 4.6h-1.4zM421.9 262.8h1.4l-.7 4.6z"/>
<path d="M270.5 161.7l-.9 4.5-1.3-.4zM321.3 161.9l1.8 4.3-1.4 .3zM329.3 159.2l3.2 3.3-1.1 .8zM332.4 156.3l3.3 3.2-1.1 .8zM252.7 159.8l-1.1 4.5-1.3-.6zM293.7 53.1l3.8 1.9v-3.9zM393.7 156.2l1.9 3.9 1.9-3.9zM174.9 362.7l1.4-.4 .4 4.7zM243 363.7l1.9 3.9h-3.8zM101.7 366.2l1.9 3.8h-3.9zM440 257l4.5 1.3-.6 1.3zM439.5 262.4l4.2 1.8-.7 1.2zM423.3 170.3l2 3.8 1.9-3.8z"/>
</g>
<path d="M508.4 131.5v-23.2M516.5 139.6h23.4" fill="none" stroke="#000" stroke-width=".4" stroke-dasharray="15.2 1.3 1.3 1.3" stroke-dashoffset="5.5"/>
<path d="M500.3 139.6h-23.9" fill="none" stroke="#000" stroke-width=".4" stroke-dasharray="15.2 1.3 1.3 1.3" stroke-dashoffset="5.2"/>
<path d="M508.4 147.7v23.1" fill="none" stroke="#000" stroke-width=".4" stroke-dasharray="15.2 1.3 1.3 1.3" stroke-dashoffset="5.6"/>
<path d="M502.7 124l5.7 15.6" fill="none" stroke="#000" stroke-width=".4" stroke-dasharray="15.2 1.3 1.3 1.3" stroke-dashoffset="8.8"/>
<path d="M131.1 353.9h96.4" fill="none" stroke="#000" stroke-width=".4" stroke-dasharray="15.2 1.3 1.3 1.3" stroke-dashoffset="7.1"/>
<path d="M364.5 371.5h-32M364.5 371.5l-20.1 24.9M364.5 371.5l-19.2 25.6M364.5 371.5v32.1M364.5 371.5l25 20.2M364.5 371.5l29.3 13M364.5 371.5l-15-28.3M364.5 371.5l32 2.2M364.5 371.5l15.6 28" fill="none" stroke="#000" stroke-width=".4" stroke-dasharray="15.2 1.3 1.3 1.3" stroke-dashoffset="1.1"/>
<path d="M469.8 348.7h-31.8" fill="none" stroke="#000" stroke-width=".4" stroke-dasharray="15.2 1.3 1.3 1.3" stroke-dashoffset="1.3"/>
<g font-size="8.4">
<text x="67.5" y="9.3">4</text>
<text x="207.2" y="9.3">3</text>
<text x="346.9" y="9.3">2</text>
<text x="486.8" y="9.3">1</text>
<text x="4" y="58.9">D</text>
<text x="549.4" y="58.9">D</text>
<text x="524.2" y="75.4">A</text>
<text x="261.7" y="114.4">B</text>
<text x="4" y="166.9">C</text>
<text x="549.4" y="166.9">C</text>
<text x="261.1" y="171.9">B</text>
<text x="523.8" y="185.2">A</text>
<text x="101.7" y="222.2">VIEW B-B</text>
<text x="4.3" y="274.6">B</text>
<text x="549.7" y="274.6">B</text>
<text x="450.7" y="305.6">VIEW C</text>
<text x="4.3" y="382.6">A</text>
<text x="549.7" y="382.6">A</text>
<text x="153" y="414.1">SECTION A-A</text>
<text x="67.5" y="428">4</text>
<text x="207.3" y="428">3</text>
<text x="347" y="428">2</text>
<text x="486.8" y="428">1</text>
</g>
<g font-size="7.7">
<text x="418.1" y="410.2">C</text>
<text x="427.9" y="410.2">ØYPM2</text>
<text x="481.2" y="410.2">217-104</text>
<text x="537" y="410.2">H</text>
</g>
<g font-size="5.6">
<text x="82.5" y="229.7">KEYING POSITION 1 SHOWN</text>
<text x="80.9" y="235.4">FOR OTHER KEYING OPTIONS</text>
<text x="82.5" y="241">SEE KEY TABLE ON SHEET 1</text>
<text x="449.9" y="311.3">SCALE (3 / 1)</text>
</g>
<g font-size="5.3">
<text x="297.6" y="31.8">1.805</text>
<text x="265.9" y="42.5">.888 #</text>
<text x="313.7" y="42.5">.115</text>
<text x="322.1" y="51.4">.560</text>
<text x="109.9" y="59.4">1.158</text>
<text x="281.2" y="54.8">A</text>
<text x="322.1" y="56.7">.550</text>
<text x="333.8" y="54.4">#</text>
<text x="102" y="62.3">2X</text>
<text x="109.9" y="64.7">1.116</text>
<text x="124.6" y="62.3">#</text>
<text x="317.1" y="63.5">.237</text>
<text x="479.6" y="63.1">18X 0° TO 2°-30' #</text>
<text x="99.6" y="71.5">.016</text>
<text x="113.9" y="71.5">A</text>
<text x="121.6" y="71.5">B</text>
<text x="129.2" y="71.5">C</text>
<text x="137.4" y="70.6">#</text>
<text x="261.1" y="69.1">.635 #</text>
<text x="317.1" y="68.8">.227</text>
<text x="328.8" y="66.4">#</text>
<text x="479.6" y="69">BOTH SIDES</text>
<text x="357.9" y="75">.107</text>
<text x="369.6" y="77.9">#</text>
<text x="155.1" y="82.9" transform="rotate(-55 155.1 82.9)">D° 236°</text>
<text x="259" y="80.2">.140</text>
<text x="317.1" y="83.6">.040</text>
<text x="357.9" y="80.3">.102</text>
<text x="79.5" y="88.8" transform="rotate(-90 79.5 88.8)">32</text>
<text x="173.6" y="87.7">.130</text>
<text x="317.1" y="88.9">.030</text>
<text x="328.8" y="86.5">#</text>
<text x="513.1" y="87.9">18X</text>
<text x="525.7" y="87.9">20°</text>
<text x="31.1" y="92.8">4X .09 X 45°</text>
<text x="137.3" y="92.3" transform="rotate(-90 137.3 92.3)">32</text>
<text x="160" y="90.6">4X</text>
<text x="173.6" y="93">.115</text>
<text x="185.3" y="90.6">#</text>
<text x="262.7" y="94.3">45°</text>
<text x="359" y="94.6">.020</text>
<text x="174.5" y="99.8">.010</text>
<text x="189" y="99.8">A</text>
<text x="196.7" y="99.8">B</text>
<text x="204.3" y="99.8">C</text>
<text x="212.5" y="98.9">#</text>
<text x="359" y="99.9">.015</text>
<text x="370.8" y="97.5">CHAMFER</text>
<text x="354.4" y="107.5">.005</text>
<text x="368.7" y="107.5">A</text>
<text x="376.7" y="106.6">#</text>
<text x="47.6" y="108.3">2X R.06</text>
<text x="436.5" y="111.7">.0634</text>
<text x="157.7" y="119.1" transform="rotate(-30 157.7 119.1)">C° 208°</text>
<text x="371.1" y="116.1">32</text>
<text x="436.5" y="117">.0584</text>
<text x="451.2" y="114.6">#</text>
<text x="413" y="123.8">.016</text>
<text x="431.2" y="123.8">A</text>
<text x="438.7" y="123.8">D</text>
<text x="446.4" y="123.8">C</text>
<text x="452.7" y="122.9">#</text>
<text x="158" y="129.2">SEE VIEW C</text>
<text x="358" y="128.9">29°</text>
<text x="408.5" y="131.5">.002</text>
<text x="432" y="131.5">A</text>
<text x="439.5" y="131.5">D</text>
<text x="33.2" y="141.4">0°</text>
<text x="367.6" y="141.9">2X</text>
<text x="379.7" y="139">.653</text>
<text x="391.4" y="141.9">#</text>
<text x="172.6" y="147.1">4X</text>
<text x="180.5" y="144.1">.089</text>
<text x="180.5" y="149.4">.084</text>
<text x="192.3" y="147.1">#</text>
<text x="379.7" y="144.3">.647</text>
<text x="51.2" y="153.3">.138</text>
<text x="225" y="155.4">#</text>
<text x="51.2" y="158.6">.134</text>
<text x="62.9" y="156.2">#</text>
<text x="180.5" y="156.2">.008</text>
<text x="202.4" y="156.2">A</text>
<text x="210.1" y="156.2">E</text>
<text x="217.6" y="156.2">C</text>
<text x="440.8" y="156">.686</text>
<text x="440.8" y="161.3">.680</text>
<text x="452.5" y="158.9">#</text>
<text x="34.3" y="165.4">.002</text>
<text x="48.6" y="165.4">A</text>
<text x="56.3" y="165.4">E</text>
<text x="64.4" y="164.5">#</text>
<text x="343.1" y="167.3">R.020</text>
<text x="454" y="167.2">#</text>
<text x="393.7" y="171.5">D</text>
<text x="431.4" y="168.1">.004</text>
<text x="445.8" y="168.1">D</text>
<text x="117.1" y="177.1" transform="rotate(85 117.1 177.1)">A° 95°</text>
<text x="155.3" y="174" transform="rotate(39 155.3 174)">B° 141°</text>
<text x="296.8" y="177.8">.765</text>
<text x="343.1" y="175.2">2X 45°±1° #</text>
<text x="428.1" y="175.3">MAJOR SPLINE DIA</text>
<text x="41" y="183.8">C</text>
<text x="330.2" y="185.4">.875-20 UNEF-2A THREAD #</text>
<text x="423.7" y="182.1">F</text>
<text x="299.2" y="189.4">.865 #</text>
<text x="330.2" y="190.7">SEE THREAD TABLE (FSP-1067)</text>
<text x="465.9" y="192">.662</text>
<text x="28.3" y="194.8">MASTER KEY</text>
<text x="346.6" y="197.2">.006</text>
<text x="360.9" y="197.2">D</text>
<text x="369.1" y="196.3">#</text>
<text x="465.9" y="197.3">.656</text>
<text x="477.6" y="194.9">#</text>
<text x="290.7" y="201.2">.797</text>
<text x="479.1" y="203.2">#</text>
<text x="57.1" y="205.5">.705</text>
<text x="68.8" y="208.4">#</text>
<text x="104.6" y="207.9">2X</text>
<text x="114.3" y="207.9">.843</text>
<text x="183.2" y="208.5">.015±.005 X 45°±3°</text>
<text x="290.7" y="206.4">.795</text>
<text x="330.6" y="204">MAJOR DIA</text>
<text x="456.6" y="204.1">.002</text>
<text x="471.2" y="204.1">F</text>
<text x="57.1" y="210.7">.693</text>
<text x="438" y="213.7">SPLINE ROOT DIA</text>
<text x="17.4" y="216.7">MAJOR DIA OF KEYS</text>
<text x="46.3" y="223.5">.005</text>
<text x="60.8" y="223.5">E</text>
<text x="68.8" y="222.6">#</text>
<text x="249.2" y="233.6">.875-.1P-.2L-DS-2A DOUBLE LEAD #</text>
<text x="399.5" y="230.5">.274±.005 #</text>
<text x="249.2" y="238.9">MODIFIED 60° STUB THREAD</text>
<text x="249.2" y="244.2">REF MIL-STD-1373</text>
<text x="249.2" y="249.5">SEE THREAD TABLE (FSP-1067)</text>
<text x="249.2" y="254.8">HIGBY CUT AT START OF EACH THREAD</text>
<text x="249.2" y="260.1">HIGBY TO TAKE UP 15° MAX OF THREAD ROTATION</text>
<text x="265.6" y="267.2">.004</text>
<text x="280.1" y="267.2">E</text>
<text x="288.1" y="266.3">#</text>
<text x="143.7" y="275.3">1.030±.003 #</text>
<text x="201.2" y="275.4">.060</text>
<text x="249.6" y="274">MAJOR DIA</text>
<text x="403.3" y="279.1">.124</text>
<text x="213.6" y="287.3">9</text>
<text x="403.3" y="284.4">.123</text>
<text x="415" y="282.1">#</text>
<text x="504.7" y="287.4">2X R.005 MAX</text>
<text x="141.2" y="290.1">.854±.010 #</text>
<text x="209.8" y="292.8">.380</text>
<text x="378.8" y="291.2">.003</text>
<text x="393.1" y="291.2">A</text>
<text x="400.8" y="291.2">B</text>
<text x="408.3" y="291.2">C</text>
<text x="416.5" y="290.4">#</text>
<text x="209.8" y="298.1">.375</text>
<text x="116.6" y="305.7">45°</text>
<text x="146" y="303.5">.740 #</text>
<text x="504.7" y="303.9">R.269-.570</text>
<text x="43" y="311.2">.680</text>
<text x="151.9" y="309.2">9</text>
<text x="231.2" y="306.7">.087</text>
<text x="243" y="309.7">#</text>
<text x="504.7" y="309.2">CENTER NOT</text>
<text x="38.9" y="314.1">Ø</text>
<text x="43" y="316.5">.670</text>
<text x="231.2" y="312">.085</text>
<text x="504.7" y="314.5">LOCATED</text>
<text x="33" y="322.4">CHAMFER</text>
<text x="136.4" y="320.8">.015 X 45°</text>
<text x="239.8" y="323.7">.050</text>
<text x="264.8" y="323">10.0°</text>
<text x="339.6" y="335.2">298°</text>
<text x="358.8" y="337">8X .047±.005</text>
<text x="35.8" y="353.8">.730</text>
<text x="113.5" y="353.9">.501</text>
<text x="278.1" y="353.1">.538</text>
<text x="300.6" y="353.2">.641</text>
<text x="35.8" y="359.1">.710</text>
<text x="99.9" y="357.6">E</text>
<text x="109.4" y="356.8">Ø</text>
<text x="113.5" y="359.2">.496</text>
<text x="125.3" y="356.8">#</text>
<text x="177.4" y="355.8">&quot;X&quot;</text>
<text x="241.3" y="357">B</text>
<text x="264.6" y="356">2X</text>
<text x="278.1" y="358.4">.536</text>
<text x="289.9" y="356">#</text>
<text x="300.6" y="358.5">.639</text>
<text x="312.4" y="356.1">#</text>
<text x="328.2" y="373.3">0°</text>
<text x="397.2" y="375.8">176°</text>
<text x="395.1" y="387.8">156°</text>
<text x="437.4" y="386">MASTER KEY OPTION &quot;M&quot;</text>
<text x="251.2" y="394.4">.030</text>
<text x="389.5" y="395.6">141°</text>
<text x="429.6" y="391.3">X-KEY &amp; MASTER KEY ALIGNED</text>
<text x="21.4" y="399.8">Ø</text>
<text x="25.5" y="396.9">.637</text>
<text x="37.2" y="399.8">BEFORE KEYS #</text>
<text x="113.8" y="399.6">7</text>
<text x="123.5" y="399.8">RELIEF</text>
<text x="147.6" y="396.9">.548</text>
<text x="239.4" y="397.3">2X R</text>
<text x="251.2" y="399.7">.010</text>
<text x="335.5" y="398.6">51°</text>
<text x="419.7" y="396.6">ALL OTHER INTERNAL KEYS REMOVED</text>
<text x="25.5" y="402.2">.630</text>
<text x="147.6" y="402.2">.540</text>
<text x="343.2" y="402.8">53°</text>
<text x="378.6" y="404.5">119°</text>
<text x="362" y="408.4">90°</text>
<text x="331.6" y="415.8">UNIVERSAL KEYING OPTION</text>
<text x="434.9" y="417.9">2:1</text>
<text x="519.5" y="417.9">2 OF 2</text>
</g>
<text font-size="5.2" x="432.6" y="350.3">0°</text>
<g font-size="4.7">
<text x="422.8" y="131">M</text>
<text x="193.2" y="155.7">M</text>
</g>
<text font-size="3.5" x="501.7" y="431">C:\eng_vault\217\217-104.SLDDRW</text>
<g font-size="2.8">
<text x="417.7" y="402.6">SIZE</text>
<text x="433" y="402.6">CAGE CODE</text>
<text x="457.8" y="402.6">DWG NO</text>
<text x="536.9" y="402.6">REV</text>
<text x="417.7" y="416.9">SCALE</text>
<text x="503.5" y="416.9">SHEET</text>
</g>
</svg>
